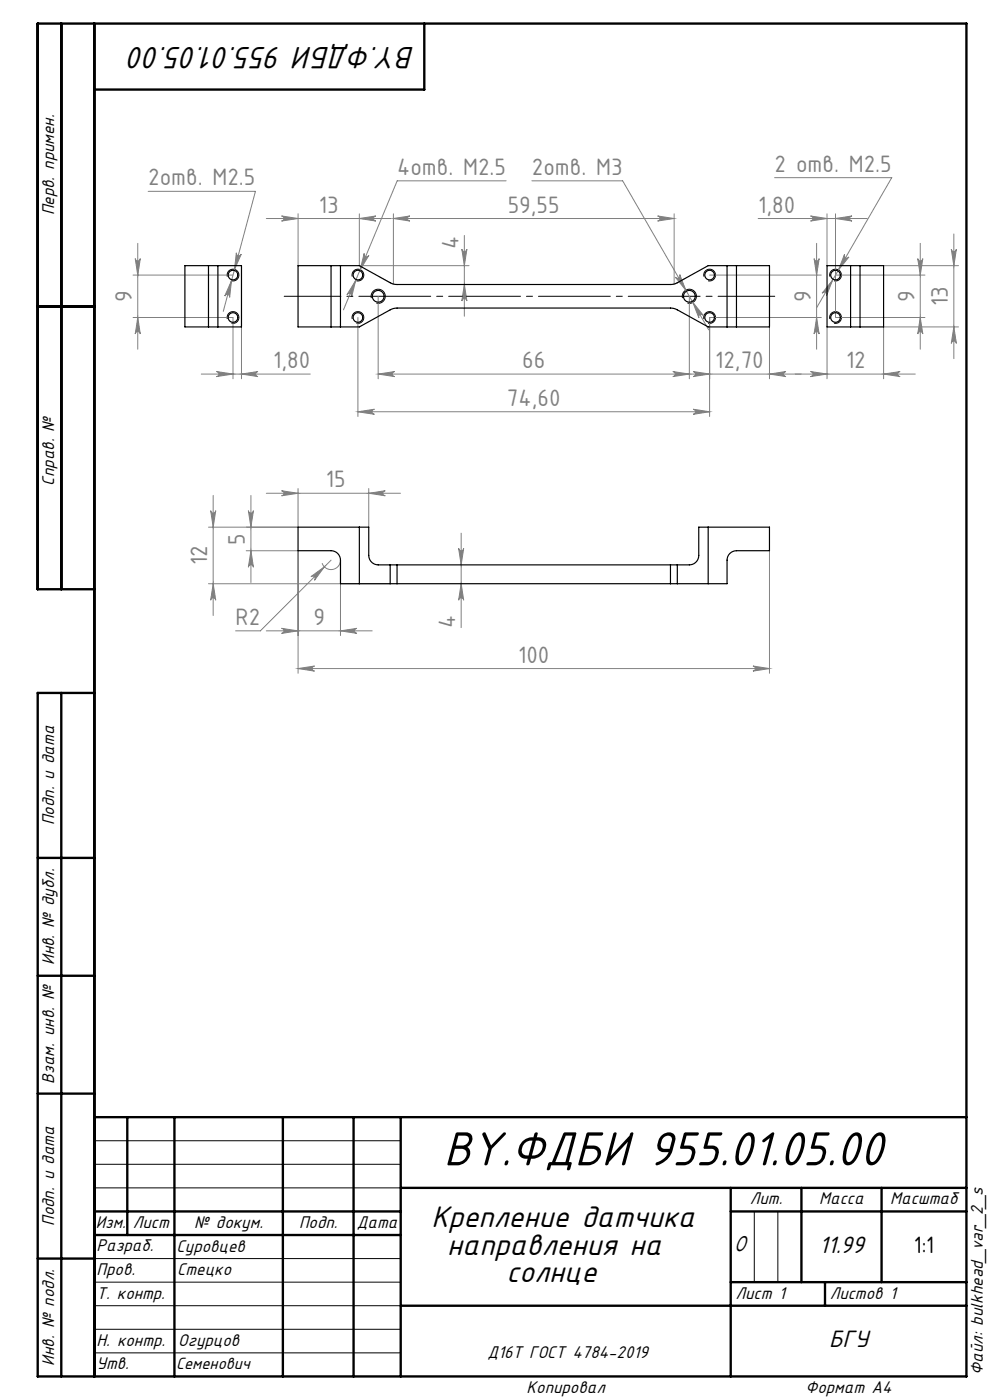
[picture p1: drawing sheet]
<svg xmlns="http://www.w3.org/2000/svg" width="210mm" height="297mm" viewBox="0 0 210 297" stroke-linecap="round" stroke-linejoin="round" font-family="sans-serif">
<g fill="none" stroke="#000" stroke-width=".21">
<path d="M48.2 58.7a1.25 1.25 0 0 1 1.1-1.6 1.25 1.25 0 0 1 1.4 1.4 1.25 1.25 0 0 1-1.6 1.1M74.7 58.7a1.25 1.25 0 0 1 1.1-1.6 1.25 1.25 0 0 1 1.4 1.4 1.25 1.25 0 0 1-1.6 1.1M149.3 58.7a1.25 1.25 0 0 1 1.1-1.6 1.25 1.25 0 0 1 1.4 1.4 1.25 1.25 0 0 1-1.6 1.1M176 58.7a1.25 1.25 0 0 1 1.1-1.6 1.25 1.25 0 0 1 1.4 1.4 1.25 1.25 0 0 1-1.6 1.1M48.2 67.7a1.25 1.25 0 0 1 1.1-1.6 1.25 1.25 0 0 1 1.4 1.4 1.25 1.25 0 0 1-1.6 1.1M74.7 67.7a1.25 1.25 0 0 1 1.1-1.6 1.25 1.25 0 0 1 1.4 1.4 1.25 1.25 0 0 1-1.6 1.1M78.8 63.2a1.5 1.5 0 0 1 1.3-1.8 1.5 1.5 0 0 1 1.6 1.6 1.5 1.5 0 0 1-1.9 1.3M144.8 63.2a1.5 1.5 0 0 1 1.3-1.8 1.5 1.5 0 0 1 1.6 1.6 1.5 1.5 0 0 1-1.9 1.3M149.3 67.7a1.25 1.25 0 0 1 1.1-1.6 1.25 1.25 0 0 1 1.4 1.4 1.25 1.25 0 0 1-1.6 1.1M176 67.7a1.25 1.25 0 0 1 1.1-1.6 1.25 1.25 0 0 1 1.4 1.4 1.25 1.25 0 0 1-1.6 1.1M20 242h65M20 247h65"/>
<path d="M20 252h65M160 257v15M165 257v15M20 267h65M20 272h65M20 277h65M20 282h65M20 287h65"/>
</g>
<g fill="none" stroke="#808080" stroke-width=".21">
<path d="M107.4 38.4h-23.1l-11.4 27.3M112.8 38.4h19.3l18.2 31.6M164.3 37.7h24.9l-16 27.6M28.2 58.4h21.2M28.7 54.9a.54 .54 0 0 0 .5 .5 .54 .54 0 0 0 .6-.5l-.6 3.5zM29.2 51.6v22.5M31.4 40.6h22.8l-6.8 25.5M49.1 59.6l-.4 3.5a.54 .54 0 0 0-.4-.6 .54 .54 0 0 0-.6 .3zM50.1 53.6a.54 .54 0 0 0 .4 .7 .54 .54 0 0 0 .7-.4l-1.5 3.2zM56.5 46.4h26.5M59.7 45.8l3.5 .6-3.5 .5a.54 .54 0 0 0 .5-.5 .54 .54 0 0 0-.5-.6zM63.2 45.4v10.9"/>
<path d="M75.4 59.5l-.8 3.4a.54 .54 0 0 0-.3-.6 .54 .54 0 0 0-.7 .2zM76.2 46.4l3.5-.6a.54 .54 0 0 0-.5 .6 .54 .54 0 0 0 .5 .5zM76.2 45.4v10.9M76.2 56.4h23.3M77.3 53.8a.54 .54 0 0 0 .3 .6 .54 .54 0 0 0 .6-.2l-1.8 3zM83.4 46.4l3.5-.6a.54 .54 0 0 0-.5 .6 .54 .54 0 0 0 .5 .5zM83.5 45.4v14.9M83.5 46.4h59.5M98 52.9a.54 .54 0 0 0 .5 .5 .54 .54 0 0 0 .5-.5l-.5 3.5zM98.5 49.9v17.2M139.5 45.8l3.5 .6-3.5 .5a.54 .54 0 0 0 .5-.5 .54 .54 0 0 0-.5-.6zM143 45.4v14.9"/>
<path d="M143.3 58.8a.54 .54 0 0 0 .7 .2 .54 .54 0 0 0 .2-.7l1.3 3.3zM150.5 58.4h23.7M160.8 46.4h23.2M171.9 45.8l3.5 .6-3.5 .5a.54 .54 0 0 0 .5-.5 .54 .54 0 0 0-.5-.6zM172.7 54.9a.54 .54 0 0 0 .5 .5 .54 .54 0 0 0 .6-.5l-.6 3.5zM173.2 51.6v22.5M175.4 45.4v10.9M176.6 59.4l-1.3 3.3a.54 .54 0 0 0-.2-.7 .54 .54 0 0 0-.7 .2zM177.2 45.4v21.9l19 .1M177.2 46.4l3.5-.6a.54 .54 0 0 0-.5 .6 .54 .54 0 0 0 .5 .5zM177.2 58.4h19M179.1 54a.54 .54 0 0 0 .2 .7 .54 .54 0 0 0 .8-.2l-2.2 2.8z"/>
<path d="M187.4 56.4h15.9M194.7 54.9a.54 .54 0 0 0 .5 .5 .54 .54 0 0 0 .5-.5l-.5 3.5zM195.2 51.6v22.5M201.8 52.9a.54 .54 0 0 0 .5 .5 .54 .54 0 0 0 .6-.5l-.6 3.5zM202.3 49.6v26.5M28.2 67.4h21.2v13M29.2 67.4l.6 3.5a.54 .54 0 0 0-.6-.6 .54 .54 0 0 0-.5 .6zM42.7 79.4h23.1M45.9 78.8l3.5 .6-3.5 .5a.54 .54 0 0 0 .5-.5 .54 .54 0 0 0-.5-.6zM51.2 79.4l3.5-.6a.54 .54 0 0 0-.5 .6 .54 .54 0 0 0 .5 .5zM51.2 69.4v11M75.9 67.4v21"/>
<path d="M80.2 79.4l3.5-.6a.54 .54 0 0 0-.5 .6 .54 .54 0 0 0 .5 .5zM80.2 62.9v17.5M80.2 79.4h114M98.5 60.4l.5 3.5a.54 .54 0 0 0-.5-.6 .54 .54 0 0 0-.5 .6zM142.7 78.8l3.5 .6-3.5 .5a.54 .54 0 0 0 .5-.5 .54 .54 0 0 0-.5-.6zM146.2 62.9v17.5M147 64.2l2.2 2.7a.54 .54 0 0 0-.7-.2 .54 .54 0 0 0-.2 .8zM147 78.8l3.5 .6-3.5 .5a.54 .54 0 0 0 .5-.5 .54 .54 0 0 0-.5-.6zM150.5 67.4v21M150.5 67.4h23.7M163.2 79.4l3.5-.6a.54 .54 0 0 0-.5 .6 .54 .54 0 0 0 .5 .5zM163.2 69.4v11"/>
<path d="M171.9 78.8l3.5 .6-3.5 .5a.54 .54 0 0 0 .5-.5 .54 .54 0 0 0-.5-.6zM173.2 67.4l.6 3.5a.54 .54 0 0 0-.6-.6 .54 .54 0 0 0-.5 .6zM175.4 69.4v11M187.4 69.4v11M187.4 79.4l3.5-.6a.54 .54 0 0 0-.5 .6 .54 .54 0 0 0 .5 .5zM187.4 69.4h15.9M195.2 67.4l.5 3.5a.54 .54 0 0 0-.5-.6 .54 .54 0 0 0-.5 .6zM202.3 69.4l.6 3.5a.54 .54 0 0 0-.6-.6 .54 .54 0 0 0-.5 .6zM75.9 87.4h74.6M75.9 87.4l3.5-.6a.54 .54 0 0 0-.5 .6 .54 .54 0 0 0 .5 .5zM147 86.8l3.5 .6-3.5 .5a.54 .54 0 0 0 .5-.5 .54 .54 0 0 0-.5-.6zM44.7 108.3a.54 .54 0 0 0 .5 .5 .54 .54 0 0 0 .6-.5l-.6 3.5z"/>
<path d="M45.2 105.1v25.5M52.2 116.8h11v26M52.7 108.3a.54 .54 0 0 0 .5 .5 .54 .54 0 0 0 .6-.5l-.6 3.5zM53.2 116.8l.6 3.5a.54 .54 0 0 0-.6-.5 .54 .54 0 0 0-.5 .5zM53.2 105.1v18.5M56.5 104.6h28.5M59.7 104.1l3.5 .5-3.5 .6a.54 .54 0 0 0 .5-.6 .54 .54 0 0 0-.5-.5zM63.2 103.6v8.2h-19M70.2 118.8l-15 15h-5.2M72.2 118.8a2 2 0 0 1-1.7 2 2 2 0 0 1-2.2-1.3M78.2 103.6v8.2M78.2 104.6l3.5-.5a.54 .54 0 0 0-.5 .5 .54 .54 0 0 0 .5 .6z"/>
<path d="M97.3 116.3a.54 .54 0 0 0 .5 .5 .54 .54 0 0 0 .6-.5l-.6 3.5zM97.8 113.1v20M163.2 116.8v26M44.2 123.8h38.6M45.2 123.8l.6 3.5a.54 .54 0 0 0-.6-.5 .54 .54 0 0 0-.5 .5zM56.5 133.8h22.5M59.7 133.3l3.5 .5-3.5 .6a.54 .54 0 0 0 .5-.6 .54 .54 0 0 0-.5-.5zM66 122.3l2.8-2.1-2.1 2.9a.54 .54 0 0 0 0-.7 .54 .54 0 0 0-.7-.1zM72.2 133.8l3.5-.5a.54 .54 0 0 0-.5 .5 .54 .54 0 0 0 .5 .6zM72.2 123.8v11M97.8 123.8l.6 3.5a.54 .54 0 0 0-.6-.5 .54 .54 0 0 0-.5 .5zM63.2 141.8l3.5-.5a.54 .54 0 0 0-.5 .5 .54 .54 0 0 0 .5 .6z"/>
<path d="M63.2 141.8h100M159.7 141.3l3.5 .5-3.5 .6a.54 .54 0 0 0 .5-.6 .54 .54 0 0 0-.5-.5z"/>
</g>
<path d="M60.3 62.9h104" fill="none" stroke="#000" stroke-width=".21" stroke-dasharray="15.2 1.3 1.3 1.3" stroke-dashoffset="3.2"/>
<g fill="none" stroke="#000" stroke-width=".5">
<path d="M13 5v120M20 5v287M90 5v14h-70M8 65h12M20 125h-12v-120h197v287h-197v-145h12M13 147v145M8 182h12M8 207h12M8 232h12M20 237h185M27 237v25M37 237v55"/>
<path d="M60 237v55M75 237v55M85 237v55M20 257h65M85 252h120M155 252v40M155 257h50M170 252v20M187 252v20M8 267h12M20 262h65M85 277h120"/>
<path d="M155 272h50M175 272v5"/>
</g>
<path d="M80.4 58.6l3 1.8h1.9M145.2 59.1l-2.2 1.3h-3.3" fill="none" stroke="#c0c0c0" stroke-width=".21"/>
<g fill="#808080">
<path d="M139.5 45.8l3.5 .6-3.5 .5a.54 .54 0 0 0 .5-.5 .54 .54 0 0 0-.5-.6zM83.4 46.4l3.5-.6a.54 .54 0 0 0-.5 .6 .54 .54 0 0 0 .5 .5z"/>
<path d="M142.7 78.8l3.5 .6-3.5 .5a.54 .54 0 0 0 .5-.5 .54 .54 0 0 0-.5-.6zM80.2 79.4l3.5-.6a.54 .54 0 0 0-.5 .6 .54 .54 0 0 0 .5 .5zM147 86.8l3.5 .6-3.5 .5a.54 .54 0 0 0 .5-.5 .54 .54 0 0 0-.5-.6zM75.9 87.4l3.5-.6a.54 .54 0 0 0-.5 .6 .54 .54 0 0 0 .5 .5zM163.2 79.4l3.5-.6a.54 .54 0 0 0-.5 .6 .54 .54 0 0 0 .5 .5zM147 78.8l3.5 .6-3.5 .5a.54 .54 0 0 0 .5-.5 .54 .54 0 0 0-.5-.6zM177.2 46.4l3.5-.6a.54 .54 0 0 0-.5 .6 .54 .54 0 0 0 .5 .5zM171.9 45.8l3.5 .6-3.5 .5a.54 .54 0 0 0 .5-.5 .54 .54 0 0 0-.5-.6z"/>
<path d="M147 64.2l1.3 3.3a.54 .54 0 0 1 .2-.8 .54 .54 0 0 1 .7 .2zM143.3 58.8l2.2 2.8-1.3-3.3a.54 .54 0 0 1-.2 .7 .54 .54 0 0 1-.7-.2zM59.7 45.8l3.5 .6-3.5 .5a.54 .54 0 0 0 .5-.5 .54 .54 0 0 0-.5-.6zM76.2 46.4l3.5-.6a.54 .54 0 0 0-.5 .6 .54 .54 0 0 0 .5 .5zM75.4 59.5l-1.8 3a.54 .54 0 0 1 .7-.2 .54 .54 0 0 1 .3 .6zM77.3 53.8l-.9 3.4 1.8-3a.54 .54 0 0 1-.6 .2 .54 .54 0 0 1-.3-.6zM66 122.3a.54 .54 0 0 1 .7 .1 .54 .54 0 0 1 0 .7l2.1-2.9zM59.7 133.3l3.5 .5-3.5 .6a.54 .54 0 0 0 .5-.6 .54 .54 0 0 0-.5-.5zM72.2 133.8l3.5-.5a.54 .54 0 0 0-.5 .5 .54 .54 0 0 0 .5 .6zM63.2 141.8l3.5-.5a.54 .54 0 0 0-.5 .5 .54 .54 0 0 0 .5 .6zM159.7 141.3l3.5 .5-3.5 .6a.54 .54 0 0 0 .5-.6 .54 .54 0 0 0-.5-.5zM171.9 78.8l3.5 .6-3.5 .5a.54 .54 0 0 0 .5-.5 .54 .54 0 0 0-.5-.6zM187.4 79.4l3.5-.6a.54 .54 0 0 0-.5 .6 .54 .54 0 0 0 .5 .5zM176.6 59.4l-2.2 2.8a.54 .54 0 0 1 .7-.2 .54 .54 0 0 1 .2 .7zM179.1 54l-1.2 3.3 2.2-2.8a.54 .54 0 0 1-.8 .2 .54 .54 0 0 1-.2-.7zM45.9 78.8l3.5 .6-3.5 .5a.54 .54 0 0 0 .5-.5 .54 .54 0 0 0-.5-.6zM51.2 79.4l3.5-.6a.54 .54 0 0 0-.5 .6 .54 .54 0 0 0 .5 .5zM49.1 59.6l-1.4 3.2a.54 .54 0 0 1 .6-.3 .54 .54 0 0 1 .4 .6zM50.1 53.6l-.4 3.5 1.5-3.2a.54 .54 0 0 1-.7 .4 .54 .54 0 0 1-.4-.7z"/>
<path d="M78.2 104.6l3.5-.5a.54 .54 0 0 0-.5 .5 .54 .54 0 0 0 .5 .6zM59.7 104.1l3.5 .5-3.5 .6a.54 .54 0 0 0 .5-.6 .54 .54 0 0 0-.5-.5z"/>
<path d="M173.2 67.4l.6 3.5a.54 .54 0 0 0-.6-.6 .54 .54 0 0 0-.5 .6zM172.7 54.9a.54 .54 0 0 0 .5 .5 .54 .54 0 0 0 .6-.5l-.6 3.5zM45.2 123.8l.6 3.5a.54 .54 0 0 0-.6-.5 .54 .54 0 0 0-.5 .5zM44.7 108.3a.54 .54 0 0 0 .5 .5 .54 .54 0 0 0 .6-.5l-.6 3.5zM195.2 67.4l.5 3.5a.54 .54 0 0 0-.5-.6 .54 .54 0 0 0-.5 .6zM194.7 54.9a.54 .54 0 0 0 .5 .5 .54 .54 0 0 0 .5-.5l-.5 3.5zM29.2 67.4l.6 3.5a.54 .54 0 0 0-.6-.6 .54 .54 0 0 0-.5 .6zM28.7 54.9a.54 .54 0 0 0 .5 .5 .54 .54 0 0 0 .6-.5l-.6 3.5z"/>
<path d="M98 52.9a.54 .54 0 0 0 .5 .5 .54 .54 0 0 0 .5-.5l-.5 3.5zM98.5 60.4l.5 3.5a.54 .54 0 0 0-.5-.6 .54 .54 0 0 0-.5 .6zM52.7 108.3a.54 .54 0 0 0 .5 .5 .54 .54 0 0 0 .6-.5l-.6 3.5zM53.2 116.8l.6 3.5a.54 .54 0 0 0-.6-.5 .54 .54 0 0 0-.5 .5zM97.3 116.3a.54 .54 0 0 0 .5 .5 .54 .54 0 0 0 .6-.5l-.6 3.5zM97.8 123.8l.6 3.5a.54 .54 0 0 0-.6-.5 .54 .54 0 0 0-.5 .5zM201.8 52.9a.54 .54 0 0 0 .5 .5 .54 .54 0 0 0 .6-.5l-.6 3.5zM202.3 69.4l.6 3.5a.54 .54 0 0 0-.6-.6 .54 .54 0 0 0-.5 .6z"/>
</g>
<g fill="none" stroke="#000" stroke-width=".25">
<path d="M44.2 56.4h2M44.2 56.4h-5v13h5M44.2 56.4v13M46.2 56.4h5v13h-5M46.2 56.4v13M70.2 56.4h2M70.2 56.4h-7v13h7M70.2 56.4v13M72.2 56.4h4l6.7 3.7 1.3 .3 58.2-.1 1.3-.3 6.5-3.6h4M72.2 56.4v13M154.2 56.4h2M154.2 56.4v13"/>
<path d="M156.2 56.4h7v13h-7M156.2 56.4v13M180.4 56.4h2M180.4 56.4h-5v13h5M180.4 56.4v13M182.4 56.4h5v13h-5M182.4 56.4v13M44.2 69.4h2M70.2 69.4h2M72.2 69.4h4l6.7-3.8 1.3-.2h58.2l1.1 .2 6.7 3.8h4M154.2 69.4h2M180.4 69.4h2"/>
<path d="M76.2 111.8v12M82.8 119.8h-2.6a2.01 2.01 0 0 1-2-2v-6h-15v5h7a2.01 2.01 0 0 1 2 2v5h10.6M82.8 119.8h1.4M82.8 119.8v4M84.2 119.8h58M84.2 119.8v4M142.2 119.8h1.5M142.2 119.8v4M143.7 119.8h2.5a2.01 2.01 0 0 0 2-2v-6h15v5h-7a2.01 2.01 0 0 0-2 2v5h-10.5M143.7 119.8v4M150.2 111.8v12M82.8 123.8h1.4"/>
<path d="M84.2 123.8h58M142.2 123.8h1.5"/>
<circle cx="49.4" cy="58.4" r="1.03"/>
<circle cx="75.9" cy="58.4" r="1.02"/>
<circle cx="150.5" cy="58.4" r="1.02"/>
<circle cx="177.2" cy="58.4" r="1.03"/>
<circle cx="49.4" cy="67.4" r="1.03"/>
<circle cx="75.9" cy="67.4" r="1.02"/>
<circle cx="80.2" cy="62.9" r="1.25"/>
<circle cx="146.2" cy="62.9" r="1.25"/>
<circle cx="150.5" cy="67.4" r="1.02"/>
<circle cx="177.2" cy="67.4" r="1.03"/>
</g>
<text font-size="11.2" x="94.1" y="247.2">BY.ФДБИ 955.01.05.00</text>
<text font-size="7.3" x="88" y="10.1" transform="rotate(-180 88 10.1)">BY.ФДБИ 955.01.05.00</text>
<g font-size="7.1">
<text x="91.5" y="260.4">Крепление датчика</text>
<text x="94.9" y="266.3">направления на</text>
<text x="107.4" y="272">солнце</text>
</g>
<g font-size="5.6">
<text x="173.8" y="265.9">11.99</text>
<text x="175.9" y="285.9">БГУ</text>
</g>
<g font-size="5.4" fill="#808080">
<text x="31.4" y="39.3">2отв. M2.5</text>
<text x="84.3" y="37.1">4отв. M2.5</text>
<text x="112.8" y="37.1">2отв. M3</text>
<text x="164.3" y="36.4">2 отв. M2.5</text>
<text x="67.6" y="45.1">13</text>
<text x="107.7" y="45.1">59,55</text>
<text x="160.8" y="45.1">1,80</text>
<text x="97.2" y="52.7" transform="rotate(-90 97.2 52.7)">4</text>
<text x="28" y="64.1" transform="rotate(-90 28 64.1)">9</text>
<text x="172" y="64.1" transform="rotate(-90 172 64.1)">9</text>
<text x="194" y="64.1" transform="rotate(-90 194 64.1)">9</text>
<text x="201.1" y="65" transform="rotate(-90 201.1 65)">13</text>
<text x="58" y="78.1">1,80</text>
<text x="110.8" y="78.1">66</text>
<text x="151.7" y="78.1">12,70</text>
<text x="179.5" y="78.1">12</text>
<text x="107.5" y="86.1">74,60</text>
<text x="69.1" y="103.4">15</text>
<text x="44" y="119.9" transform="rotate(-90 44 119.9)">12</text>
<text x="52" y="115.6" transform="rotate(-90 52 115.6)">5</text>
<text x="50" y="132.6">R2</text>
<text x="66.5" y="132.6">9</text>
<text x="96.6" y="133.1" transform="rotate(-90 96.6 133.1)">4</text>
<text x="109.9" y="140.6">100</text>
</g>
<text font-size="5.4" x="193.9" y="265.9">1:1</text>
<text font-size="4.6" x="155.8" y="265.5">О</text>
<g font-size="4">
<text x="11.5" y="45.7" transform="rotate(-90 11.5 45.7)">Перв. примен.</text>
<text x="11.5" y="103.1" transform="rotate(-90 11.5 103.1)">Справ. №</text>
<text x="11.5" y="175.1" transform="rotate(-90 11.5 175.1)">Подп. и дата</text>
<text x="11.5" y="204.7" transform="rotate(-90 11.5 204.7)">Инв. № дубл.</text>
<text x="11.5" y="229.9" transform="rotate(-90 11.5 229.9)">Взам. инв. №</text>
<text x="159.1" y="255.5">Лит.</text>
<text x="173.8" y="255.5">Масса</text>
<text x="188.8" y="255.5">Масштаб</text>
<text x="11.5" y="260.1" transform="rotate(-90 11.5 260.1)">Подп. и дата</text>
<text x="20.3" y="260.5">Изм.</text>
<text x="28.2" y="260.5">Лист</text>
<text x="41.2" y="260.5">№ докум.</text>
<text x="63.4" y="260.5">Подп.</text>
<text x="75.7" y="260.4">Дата</text>
<text x="20.5" y="265.5">Разраб.</text>
<text x="37.5" y="265.5">Суровцев</text>
<text x="20.5" y="270.5">Пров.</text>
<text x="20.5" y="275.5">Т. контр.</text>
<text x="37.6" y="270.4">Стецко</text>
<text x="156" y="275.5">Лист 1</text>
<text x="176" y="275.5">Листов 1</text>
<text x="20.5" y="285.5">Н. контр.</text>
<text x="37.8" y="285.5">Огурцов</text>
<text x="11.5" y="289.7" transform="rotate(-90 11.5 289.7)">Инв. № подл.</text>
<text x="20.5" y="290.5">Утв.</text>
<text x="103.4" y="288.1">Д16Т ГОСТ 4784-2019</text>
<text x="208.5" y="291.8" transform="rotate(-90 208.5 291.8)">Файл: bulkhead_var_2_s</text>
<text x="111.7" y="295.5">Копировал</text>
<text x="170.8" y="295.5">Формат А4</text>
</g>
<text font-size="3.9" x="37.3" y="290.4">Семенович</text>
</svg>
